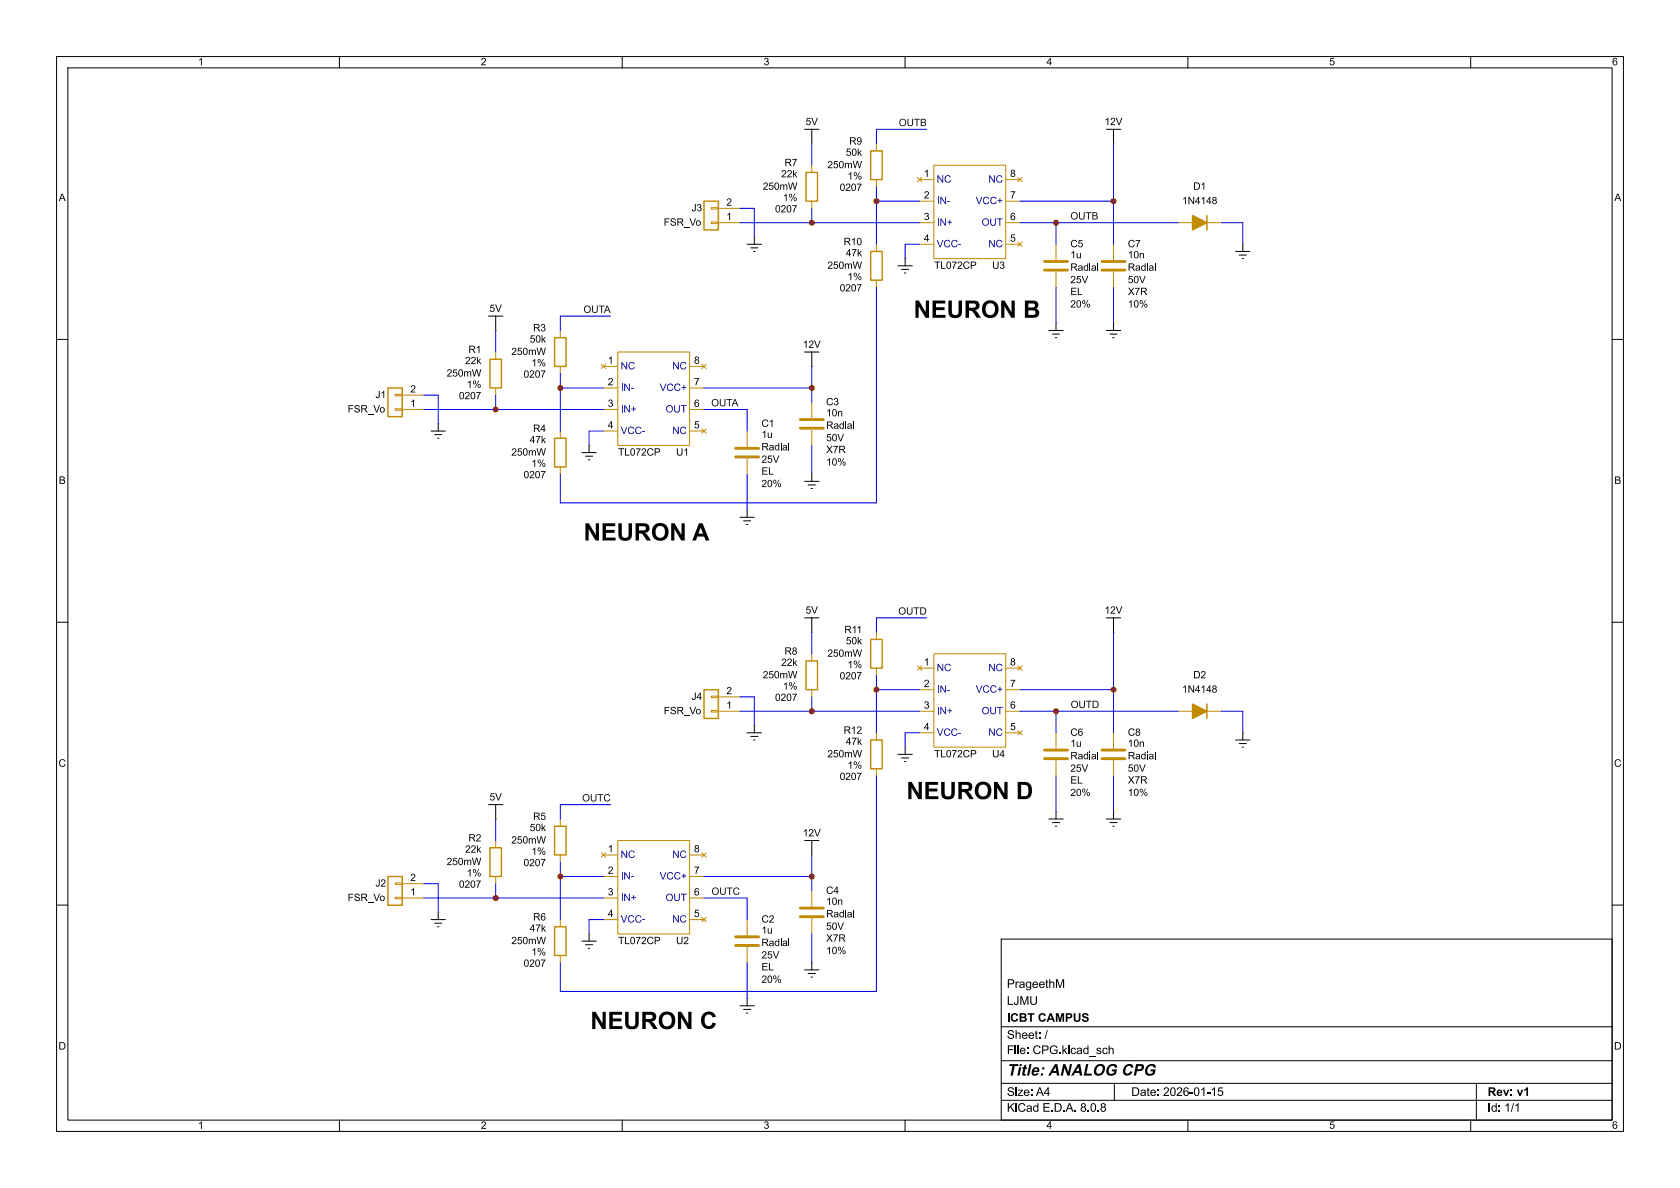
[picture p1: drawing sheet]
<svg xmlns="http://www.w3.org/2000/svg" width="297mm" height="210mm" viewBox="0 0 297 210" stroke-linecap="round" stroke-linejoin="round" font-family="sans-serif">
<path d="M0 0h297v210h-297z" fill="#fff" stroke="#fff" stroke-width=".18"/>
<g fill="none" stroke="#000" stroke-width=".18">
<path d="M10 10h277v190h-277zM12 12h273v186h-273zM60 10v2M110 10v2M160 10v2M210 10v2M260 10v2M132.1 43.2h2.5M132.7 43.8h1.3M133.2 44.5h.3M133.3 41.9v1.3M218.4 44.5h2.6"/>
<path d="M219.1 45.1h1.2M219.6 45.7h.2M219.7 43.2v1.3M10 60h2M285 60h2M10 110h2M143.5 109.2v2.6M285 110h2M10 160h2M177 166h108v32h-108zM285 160h2M60 198v2"/>
<path d="M110 198v2M160 198v2M177 194.5h108M177 191.5h108M177 187.5h108M177 181.5h108M197 191.5v3M210 198v2M260 198v2M261 191.5v6.5"/>
</g>
<path d="M133.3 41.9h.1M219.7 43.2h.1M99.1 76.2v1.3M99.1 82.6v1.2M143.5 111.8h.1" fill="none" stroke="#c28a01" stroke-width=".18"/>
<path d="M98 77.5h2.1v5.1h-2.1z" fill="none" stroke="#c28a01" stroke-width=".25"/>
<path d="M124.5 35.6h2.5v5h-2.5z" fill="#fcfcfc"/>
<path d="M125.7 36.7h1.3v.3h-1.3zM125.7 39.2h1.3v.3h-1.3zM127 39.4h3.8M127 36.8h3.8" fill="none" stroke="#c28a01" stroke-width=".18"/>
<path d="M124.5 35.6h2.5v5h-2.5z" fill="none" stroke="#c28a01" stroke-width=".25"/>
<path d="M68.6 68.6h2.5v5.1h-2.5z" fill="#fcfcfc"/>
<path d="M69.8 69.7h1.3v.3h-1.3zM69.8 72.3h1.3v.2h-1.3zM71.1 72.4h3.8M71.1 69.9h3.8" fill="none" stroke="#c28a01" stroke-width=".18"/>
<path d="M68.6 68.6h2.5v5.1h-2.5z" fill="none" stroke="#c28a01" stroke-width=".25"/>
<path d="M124.5 121.9h2.5v5.1h-2.5z" fill="#fcfcfc"/>
<path d="M132.1 76.2v2.8M132.1 90.2h.1M132.1 81v2.8M125.7 123.1h1.3v.2h-1.3zM125.7 125.6h1.3v.3h-1.3zM127 125.7h3.8M127 123.2h3.8M143.5 151.1h.1" fill="none" stroke="#c28a01" stroke-width=".18"/>
<path d="M124.5 121.9h2.5v5.1h-2.5z" fill="none" stroke="#c28a01" stroke-width=".25"/>
<path d="M130.8 91.4h2.5M131.4 92.1h1.3M132 92.7h.2M132.1 90.2v1.2M143.5 148.6v2.5" fill="none" stroke="#000" stroke-width=".18"/>
<path d="M130 79.2h4.1M130 80.8h4.1" fill="none" stroke="#c28a01" stroke-width=".51"/>
<path d="M68.6 154.9h2.5v5.1h-2.5z" fill="#fcfcfc"/>
<g fill="none" stroke="#c28a01" stroke-width=".18">
<path d="M143.5 25.4h.1M143.5 29.2v1.3M143.5 35.6v1.2M154.9 25.4v1.3M154.9 31.8v1.2M162.2 31.4l.7 .7M162.6 39.4h2.5M162.6 31.8h2.5M162.6 35.6h2.5M162.9 31.4l-.7 .7M165.1 29.2h12.7v16.5h-12.7zM177.8 39.4h2.5"/>
<path d="M177.8 31.8h2.5M177.8 35.6h2.5M180 31.4l.7 .7M180.7 31.4l-.7 .7M196.8 25.4h.1M208.3 39.4h7.6M87.6 58.4h.1M99.1 58.4v1.3M154.9 43.2v1.3M154.9 49.5v1.3M160 45.7h.1M162.6 43.2h2.5"/>
<path d="M177.8 43.2h2.5M180 42.8l.7 .8M180.7 42.8l-.7 .8M186.7 57.2h.1M186.7 43.2v2.8M186.7 48v2.8M196.8 57.2h.1M196.8 43.2v2.8M196.8 48v2.8M77.5 74.9h.1M87.6 62.2v1.3M87.6 68.6v1.3"/>
<path d="M99.1 64.8v1.2M104.1 78.7h.1M106.3 64.4l.8 .8M106.7 64.8h2.5M106.7 68.6h2.5M106.7 72.4h2.5M106.7 76.2h2.5M107.1 64.4l-.8 .8M109.2 62.2h12.7v16.5h-12.7zM121.9 64.8h2.6M121.9 68.6h2.6M121.9 72.4h2.6"/>
<path d="M121.9 76.2h2.6M124.1 75.8l.7 .8M124.1 64.4l.7 .8M124.8 75.8l-.7 .8M124.8 64.4l-.7 .8M143.5 64.8h.1M143.5 71.1v2.8M143.5 75.9v2.8M143.5 83.8h.1M143.5 115.6v1.2M154.9 111.8v1.2M154.9 118.1v1.3"/>
<path d="M162.2 117.7l.7 .8M162.6 118.1h2.5M162.9 117.7l-.7 .8M165.1 115.6h12.7v16.5h-12.7zM177.8 118.1h2.5M180 117.7l.7 .8M180.7 117.7l-.7 .8M196.8 111.8h.1M133.3 128.3h.1M143.5 121.9v1.3M154.9 129.5v1.3M154.9 135.9v1.3"/>
<path d="M160 132.1h.1M162.6 125.7h2.5M162.6 121.9h2.5M162.6 129.5h2.5M177.8 125.7h2.5M177.8 121.9h2.5M177.8 129.5h2.5M180 129.2l.7 .7M180.7 129.2l-.7 .7M186.7 129.5v2.8M186.7 134.4v2.8M196.8 129.5v2.8"/>
<path d="M196.8 134.4v2.8M208.3 125.7h7.6M219.7 129.5h.1M69.8 156.1h1.3v.2h-1.3zM69.8 158.6h1.3v.3h-1.3zM71.1 158.8h3.8M71.1 156.2h3.8M87.6 144.8h.1M87.6 148.6v1.3M87.6 154.9v1.3M99.1 144.8v1.3M99.1 151.1v1.3"/>
<path d="M106.3 150.7l.8 .8M106.7 158.8h2.5M106.7 151.1h2.5M106.7 154.9h2.5M107.1 150.7l-.8 .8M109.2 148.6h12.7v16.5h-12.7zM121.9 158.8h2.6M121.9 151.1h2.6M121.9 154.9h2.6M124.1 150.7l.7 .8M124.8 150.7l-.7 .8M143.5 157.5v2.8"/>
<path d="M186.7 143.5h.1M196.8 143.5h.1M77.5 161.3h.1M99.1 162.6v1.2M99.1 168.9v1.3M104.1 165.1h.1M106.7 162.6h2.5M121.9 162.6h2.6M124.1 162.2l.7 .7M124.8 162.2l-.7 .7M132.1 176.5h.1M132.1 162.6v2.8"/>
<path d="M132.1 167.4v2.8M143.5 170.2h.1M143.5 162.3v2.8"/>
</g>
<g fill="none" stroke="#c28a01" stroke-width=".25">
<path d="M142.5 30.5h2v5.1h-2zM153.9 26.7h2.1v5.1h-2.1zM213.4 38.1v2.5M98 59.7h2.1v5.1h-2.1zM153.9 44.5h2.1v5h-2.1zM86.6 63.5h2v5.1h-2zM142.5 116.8h2v5.1h-2zM153.9 113h2.1v5.1h-2.1zM153.9 130.8h2.1v5.1h-2.1zM213.4 124.5v2.5M68.6 154.9h2.5v5.1h-2.5zM86.6 149.9h2v5h-2z"/>
<path d="M98 146.1h2.1v5h-2.1zM98 163.8h2.1v5.1h-2.1z"/>
</g>
<g fill="none" stroke="#000" stroke-width=".18">
<path d="M143.5 22.9v2.5M196.8 22.9v2.5M87.6 55.9v2.5M158.7 47h2.6M159.4 47.6h1.3M159.9 48.3h.2M160 45.7v1.3M185.4 58.4h2.6M186.1 59.1h1.2M186.6 59.7h.2M186.7 57.2v1.2M195.6 58.4h2.5"/>
<path d="M196.2 59.1h1.3M196.7 59.7h.3M196.8 57.2v1.2M76.2 76.2h2.5M76.8 76.8h1.3M77.3 77.5h.3M77.5 74.9v1.3M104.1 78.7v1.3M143.5 62.2v2.6M102.9 80h2.5M103.5 80.6h1.3M104 81.3h.3"/>
<path d="M142.2 85.1h2.6M142.9 85.7h1.2M143.4 86.4h.2M143.5 83.8v1.3M196.8 109.2v2.6M132.1 129.5h2.5M132.7 130.2h1.3M133.2 130.8h.3M133.3 128.3v1.2M158.7 133.4h2.6M159.4 134h1.3M159.9 134.6h.2"/>
<path d="M160 132.1v1.3M218.4 130.8h2.6M219.1 131.4h1.2M219.6 132.1h.2M219.7 129.5v1.3M87.6 142.2v2.6M185.4 144.8h2.6M186.1 145.4h1.2M186.6 146.1h.2M186.7 143.5v1.3M195.6 144.8h2.5M196.2 145.4h1.3"/>
<path d="M196.7 146.1h.3M196.8 143.5v1.3M76.2 162.6h2.5M76.8 163.2h1.3M77.3 163.8h.3M77.5 161.3v1.3M102.9 166.4h2.5M103.5 167h1.3M104 167.6h.3M104.1 165.1v1.3M130.8 177.8h2.5M131.4 178.4h1.3"/>
<path d="M132 179.1h.2M132.1 176.5v1.3M142.2 171.5h2.6M142.9 172.1h1.2M143.4 172.7h.2M143.5 170.2v1.3"/>
</g>
<g fill="none" stroke="#c28a01" stroke-width=".51">
<path d="M184.7 47.8h4M184.7 46.2h4M194.8 47.8h4.1M194.8 46.2h4.1M141.5 75.7h4M141.5 74.2h4M184.7 134.1h4M184.7 132.6h4M194.8 134.1h4.1M194.8 132.6h4.1M130 167.1h4.1M130 165.6h4.1"/>
<path d="M141.5 162.1h4M141.5 160.5h4"/>
</g>
<g fill="#c28a01" stroke="#c28a01" stroke-width=".25">
<path d="M210.8 38.1l2.6 1.3-2.6 1.2z"/>
<path d="M210.8 124.5l2.6 1.2-2.6 1.3z"/>
</g>
<g fill="none" stroke="#00f" stroke-width=".18">
<path d="M130.8 39.4h31.8M130.8 36.8h2.5v5.1M143.5 25.4v3.8M143.5 36.8v2.6M154.9 33v10.2M154.9 35.6h7.7M163.8 22.9h-8.9v2.5M180.3 39.4h28M180.3 35.6h16.5M186.7 39.4v3.8M196.8 25.4v17.8M215.9 39.4h3.8v3.8"/>
<path d="M87.6 58.4v3.8M107.9 55.9h-8.8v2.5M154.9 50.8v38.1h-55.8v-5.1M162.6 43.2h-2.6v2.5M186.7 50.8v6.4M196.8 50.8v6.4M74.9 72.4h31.8M74.9 69.9h2.6v5M87.6 69.9v2.5M99.1 66v10.2M99.1 68.6h7.6M106.7 76.2h-2.6v2.5"/>
<path d="M124.5 72.4h7.6v3.8M124.5 68.6h19M143.5 64.8v6.3M143.5 78.7v5.1M132.1 83.8v6.4M143.5 111.8v3.8M154.9 119.4v10.1M163.8 109.2h-8.9v2.6M196.8 111.8v17.7M130.8 123.2h2.5v5.1M130.8 125.7h31.8M143.5 123.2v2.5"/>
<path d="M154.9 137.2v38.1h-55.8v-5.1M154.9 121.9h7.7M162.6 129.5h-2.6v2.6M180.3 125.7h28M180.3 121.9h16.5M186.7 125.7v3.8M186.7 137.2v6.3M196.8 137.2v6.3M215.9 125.7h3.8v3.8M74.9 158.8h31.8M74.9 156.2h2.6v5.1M87.6 144.8v3.8"/>
<path d="M87.6 156.2v2.6M99.1 154.9h7.6M99.1 152.4v10.2M107.9 142.2h-8.8v2.6M124.5 154.9h19M124.5 158.8h7.6v3.8M143.5 151.1v6.4M106.7 162.6h-2.6v2.5M132.1 170.2v6.3M143.5 165.1v5.1"/>
</g>
<g fill="#f00" stroke="#f00" stroke-width=".18">
<circle cx="143.5" cy="68.6" r=".46"/>
<circle cx="99.1" cy="68.6" r=".46"/>
<circle cx="87.6" cy="72.4" r=".46"/>
<circle cx="143.5" cy="154.9" r=".46"/>
<circle cx="143.5" cy="39.4" r=".46"/>
<circle cx="154.9" cy="35.6" r=".46"/>
<circle cx="186.7" cy="39.4" r=".46"/>
<circle cx="196.8" cy="35.6" r=".46"/>
<circle cx="196.8" cy="121.9" r=".46"/>
<circle cx="186.7" cy="125.7" r=".46"/>
<circle cx="143.5" cy="125.7" r=".46"/>
<circle cx="154.9" cy="121.9" r=".46"/>
<circle cx="87.6" cy="158.8" r=".46"/>
<circle cx="99.1" cy="154.9" r=".46"/>
</g>
<g font-size="4.2">
<text x="161.5" y="57.3">NEURON B</text>
<text x="103.2" y="96.7">NEURON A</text>
<text x="160.3" y="142.4">NEURON D</text>
<text x="104.4" y="183">NEURON C</text>
</g>
<text font-size="2.8" x="178" y="190.9">Title: ANALOG CPG</text>
<g font-size="2.1">
<text x="178" y="178.2">LJMU</text>
<text x="178" y="175.2">PrageethM</text>
<text x="178" y="184.2">Sheet: /</text>
<text x="178" y="181.2">ICBT CAMPUS</text>
<text x="178" y="186.9">File: CPG.kicad_sch</text>
<text x="178" y="197.1">KiCad E.D.A. 8.0.8</text>
<text x="178" y="194.3">Size: A4</text>
<text x="200" y="194.3">Date: 2026-01-15</text>
<text x="263" y="194.3">Rev: v1</text>
<text x="263" y="197.1">Id: 1/1</text>
</g>
<g font-size="1.8">
<text x="35" y="12">1</text>
<text x="85" y="12">2</text>
<text x="135" y="12">3</text>
<text x="185" y="12">4</text>
<text x="235" y="12">5</text>
<text x="285" y="12">6</text>
<text x="142.4" y="22.6">5V</text>
<text x="195.3" y="22.6">12V</text>
<text x="138.7" y="29.8">R7</text>
<text x="149.5" y="28">50k</text>
<text x="150.1" y="26">R9</text>
<text x="134.8" y="34">250mW</text>
<text x="138.1" y="31.8">22k</text>
<text x="146.3" y="30.2">250mW</text>
<text x="148.4" y="34.2">0207</text>
<text x="149.8" y="32.2">1%</text>
<text x="163.3" y="31.5">1</text>
<text x="163.3" y="35.3">2</text>
<text x="178.6" y="35.3">7</text>
<text x="178.6" y="31.5">8</text>
<text x="211" y="34">D1</text>
<text x="10.4" y="36">A</text>
<text x="117.3" y="40.4">FSR_Vo</text>
<text x="122.3" y="37.8">J3</text>
<text x="128.4" y="39.1">1</text>
<text x="128.4" y="36.6">2</text>
<text x="137" y="38">0207</text>
<text x="138.4" y="36">1%</text>
<text x="163.3" y="39.1">3</text>
<text x="178.6" y="39.1">6</text>
<text x="209" y="36.6">1N4148</text>
<text x="285.4" y="36">A</text>
<text x="146.3" y="48">250mW</text>
<text x="149.1" y="43.8">R10</text>
<text x="149.5" y="45.8">47k</text>
<text x="163.3" y="42.9">4</text>
<text x="165.2" y="48">TL072CP</text>
<text x="175.4" y="48">U3</text>
<text x="178.6" y="42.9">5</text>
<text x="189.2" y="46.1">1u</text>
<text x="189.2" y="44.2">C5</text>
<text x="199.4" y="44.2">C7</text>
<text x="199.4" y="46.1">10n</text>
<text x="148.4" y="52">0207</text>
<text x="149.8" y="50">1%</text>
<text x="189.2" y="48.3">Radial</text>
<text x="189.2" y="50.5">25V</text>
<text x="189.2" y="52.6">EL</text>
<text x="199.4" y="48.3">Radial</text>
<text x="199.4" y="52.6">X7R</text>
<text x="199.4" y="50.5">50V</text>
<text x="86.5" y="55.6">5V</text>
<text x="94.2" y="59.1">R3</text>
<text x="189.2" y="54.8">20%</text>
<text x="199.4" y="54.8">10%</text>
<text x="82.2" y="64.8">22k</text>
<text x="82.8" y="62.9">R1</text>
<text x="90.4" y="63.2">250mW</text>
<text x="93.7" y="61">50k</text>
<text x="94" y="65.2">1%</text>
<text x="107.5" y="64.5">1</text>
<text x="122.7" y="64.5">8</text>
<text x="141.9" y="62">12V</text>
<text x="66.4" y="70.9">J1</text>
<text x="72.5" y="69.6">2</text>
<text x="79" y="67">250mW</text>
<text x="81.1" y="71">0207</text>
<text x="82.5" y="69">1%</text>
<text x="92.6" y="67.2">0207</text>
<text x="107.5" y="68.3">2</text>
<text x="122.7" y="68.3">7</text>
<text x="61.5" y="73.4">FSR_Vo</text>
<text x="72.5" y="72.1">1</text>
<text x="94.2" y="76.8">R4</text>
<text x="107.5" y="72.1">3</text>
<text x="107.5" y="75.9">4</text>
<text x="122.7" y="75.9">5</text>
<text x="122.7" y="72.1">6</text>
<text x="134.6" y="77.9">1u</text>
<text x="134.6" y="75.9">C1</text>
<text x="146" y="76.3">Radial</text>
<text x="146" y="72.1">C3</text>
<text x="146" y="74.1">10n</text>
<text x="90.4" y="81">250mW</text>
<text x="93.7" y="78.8">47k</text>
<text x="94" y="83">1%</text>
<text x="109.3" y="81">TL072CP</text>
<text x="119.5" y="81">U1</text>
<text x="134.6" y="80.1">Radial</text>
<text x="134.6" y="82.3">25V</text>
<text x="146" y="80.6">X7R</text>
<text x="146" y="78.5">50V</text>
<text x="146" y="82.8">10%</text>
<text x="10.4" y="86">B</text>
<text x="92.6" y="85">0207</text>
<text x="134.6" y="84.4">EL</text>
<text x="134.6" y="86.6">20%</text>
<text x="285.4" y="86">B</text>
<text x="142.4" y="109">5V</text>
<text x="149.3" y="112.4">R11</text>
<text x="195.3" y="109">12V</text>
<text x="138.1" y="118.2">22k</text>
<text x="138.7" y="116.2">R8</text>
<text x="146.3" y="116.6">250mW</text>
<text x="149.5" y="114.4">50k</text>
<text x="149.8" y="118.6">1%</text>
<text x="163.3" y="117.9">1</text>
<text x="178.6" y="117.9">8</text>
<text x="122.3" y="124.2">J4</text>
<text x="128.4" y="125.5">1</text>
<text x="128.4" y="122.9">2</text>
<text x="134.8" y="120.4">250mW</text>
<text x="137" y="124.4">0207</text>
<text x="138.4" y="122.4">1%</text>
<text x="148.4" y="120.6">0207</text>
<text x="163.3" y="121.7">2</text>
<text x="163.3" y="125.5">3</text>
<text x="178.6" y="125.5">6</text>
<text x="178.6" y="121.7">7</text>
<text x="209" y="122.9">1N4148</text>
<text x="211" y="120.4">D2</text>
<text x="117.3" y="126.7">FSR_Vo</text>
<text x="149.1" y="130.2">R12</text>
<text x="163.3" y="129.3">4</text>
<text x="178.6" y="129.3">5</text>
<text x="189.2" y="130.5">C6</text>
<text x="199.4" y="130.5">C8</text>
<text x="10.3" y="136">C</text>
<text x="146.3" y="134.4">250mW</text>
<text x="149.5" y="132.2">47k</text>
<text x="149.8" y="136.4">1%</text>
<text x="165.2" y="134.4">TL072CP</text>
<text x="175.4" y="134.4">U4</text>
<text x="189.2" y="132.5">1u</text>
<text x="189.2" y="134.7">Radial</text>
<text x="189.2" y="136.9">25V</text>
<text x="199.4" y="134.7">Radial</text>
<text x="199.4" y="132.5">10n</text>
<text x="199.4" y="136.9">50V</text>
<text x="285.3" y="136">C</text>
<text x="86.5" y="142">5V</text>
<text x="148.4" y="138.4">0207</text>
<text x="189.2" y="139">EL</text>
<text x="189.2" y="141.2">20%</text>
<text x="199.4" y="139">X7R</text>
<text x="199.4" y="141.2">10%</text>
<text x="82.8" y="149.2">R2</text>
<text x="90.4" y="149.6">250mW</text>
<text x="93.7" y="147.4">50k</text>
<text x="94.2" y="145.4">R5</text>
<text x="141.9" y="148.3">12V</text>
<text x="72.5" y="156">2</text>
<text x="79" y="153.4">250mW</text>
<text x="82.2" y="151.2">22k</text>
<text x="82.5" y="155.4">1%</text>
<text x="92.6" y="153.6">0207</text>
<text x="94" y="151.6">1%</text>
<text x="107.5" y="150.9">1</text>
<text x="107.5" y="154.7">2</text>
<text x="122.7" y="154.7">7</text>
<text x="122.7" y="150.9">8</text>
<text x="61.5" y="159.8">FSR_Vo</text>
<text x="66.4" y="157.2">J2</text>
<text x="72.5" y="158.5">1</text>
<text x="81.1" y="157.4">0207</text>
<text x="107.5" y="158.5">3</text>
<text x="122.7" y="158.5">6</text>
<text x="146" y="158.5">C4</text>
<text x="146" y="160.4">10n</text>
<text x="90.4" y="167.4">250mW</text>
<text x="93.7" y="165.2">47k</text>
<text x="94.2" y="163.2">R6</text>
<text x="107.5" y="162.3">4</text>
<text x="109.3" y="167.4">TL072CP</text>
<text x="119.5" y="167.4">U2</text>
<text x="122.7" y="162.3">5</text>
<text x="134.6" y="165.5">1u</text>
<text x="134.6" y="167.7">Radial</text>
<text x="134.6" y="163.6">C2</text>
<text x="146" y="162.6">Radial</text>
<text x="146" y="166.9">X7R</text>
<text x="146" y="164.8">50V</text>
<text x="92.6" y="171.4">0207</text>
<text x="94" y="169.4">1%</text>
<text x="134.6" y="169.9">25V</text>
<text x="134.6" y="172">EL</text>
<text x="146" y="169.1">10%</text>
<text x="134.6" y="174.2">20%</text>
<text x="10.3" y="186">D</text>
<text x="285.3" y="186">D</text>
<text x="35" y="200">1</text>
<text x="85" y="200">2</text>
<text x="135" y="200">3</text>
<text x="185" y="200">4</text>
<text x="235" y="200">5</text>
<text x="285" y="200">6</text>
</g>
<g font-size="1.8" fill="#0f0f0f">
<text x="158.9" y="22.5">OUTB</text>
<text x="189.2" y="39">OUTB</text>
<text x="103.1" y="55.5">OUTA</text>
<text x="125.7" y="72">OUTA</text>
<text x="158.8" y="108.9">OUTD</text>
<text x="189.3" y="125.4">OUTD</text>
<text x="102.9" y="141.9">OUTC</text>
<text x="125.8" y="158.4">OUTC</text>
</g>
<g font-size="1.8" fill="#000084">
<text x="165.6" y="32.8">NC</text>
<text x="174.7" y="32.8">NC</text>
<text x="165.6" y="36.6">IN-</text>
<text x="165.6" y="40.4">IN+</text>
<text x="172.5" y="36.6">VCC+</text>
<text x="173.5" y="40.4">OUT</text>
<text x="165.6" y="44.2">VCC-</text>
<text x="174.7" y="44.2">NC</text>
<text x="109.7" y="65.8">NC</text>
<text x="118.8" y="65.8">NC</text>
<text x="109.7" y="69.6">IN-</text>
<text x="116.6" y="69.6">VCC+</text>
<text x="109.7" y="73.4">IN+</text>
<text x="109.7" y="77.2">VCC-</text>
<text x="117.7" y="73.4">OUT</text>
<text x="118.8" y="77.2">NC</text>
<text x="165.6" y="119.1">NC</text>
<text x="174.7" y="119.1">NC</text>
<text x="165.6" y="122.9">IN-</text>
<text x="172.5" y="122.9">VCC+</text>
<text x="165.6" y="126.7">IN+</text>
<text x="165.6" y="130.5">VCC-</text>
<text x="173.5" y="126.7">OUT</text>
<text x="174.7" y="130.5">NC</text>
<text x="109.7" y="152.1">NC</text>
<text x="109.7" y="155.9">IN-</text>
<text x="116.6" y="155.9">VCC+</text>
<text x="118.8" y="152.1">NC</text>
<text x="109.7" y="159.8">IN+</text>
<text x="117.7" y="159.8">OUT</text>
<text x="109.7" y="163.6">VCC-</text>
<text x="118.8" y="163.6">NC</text>
</g>
</svg>
